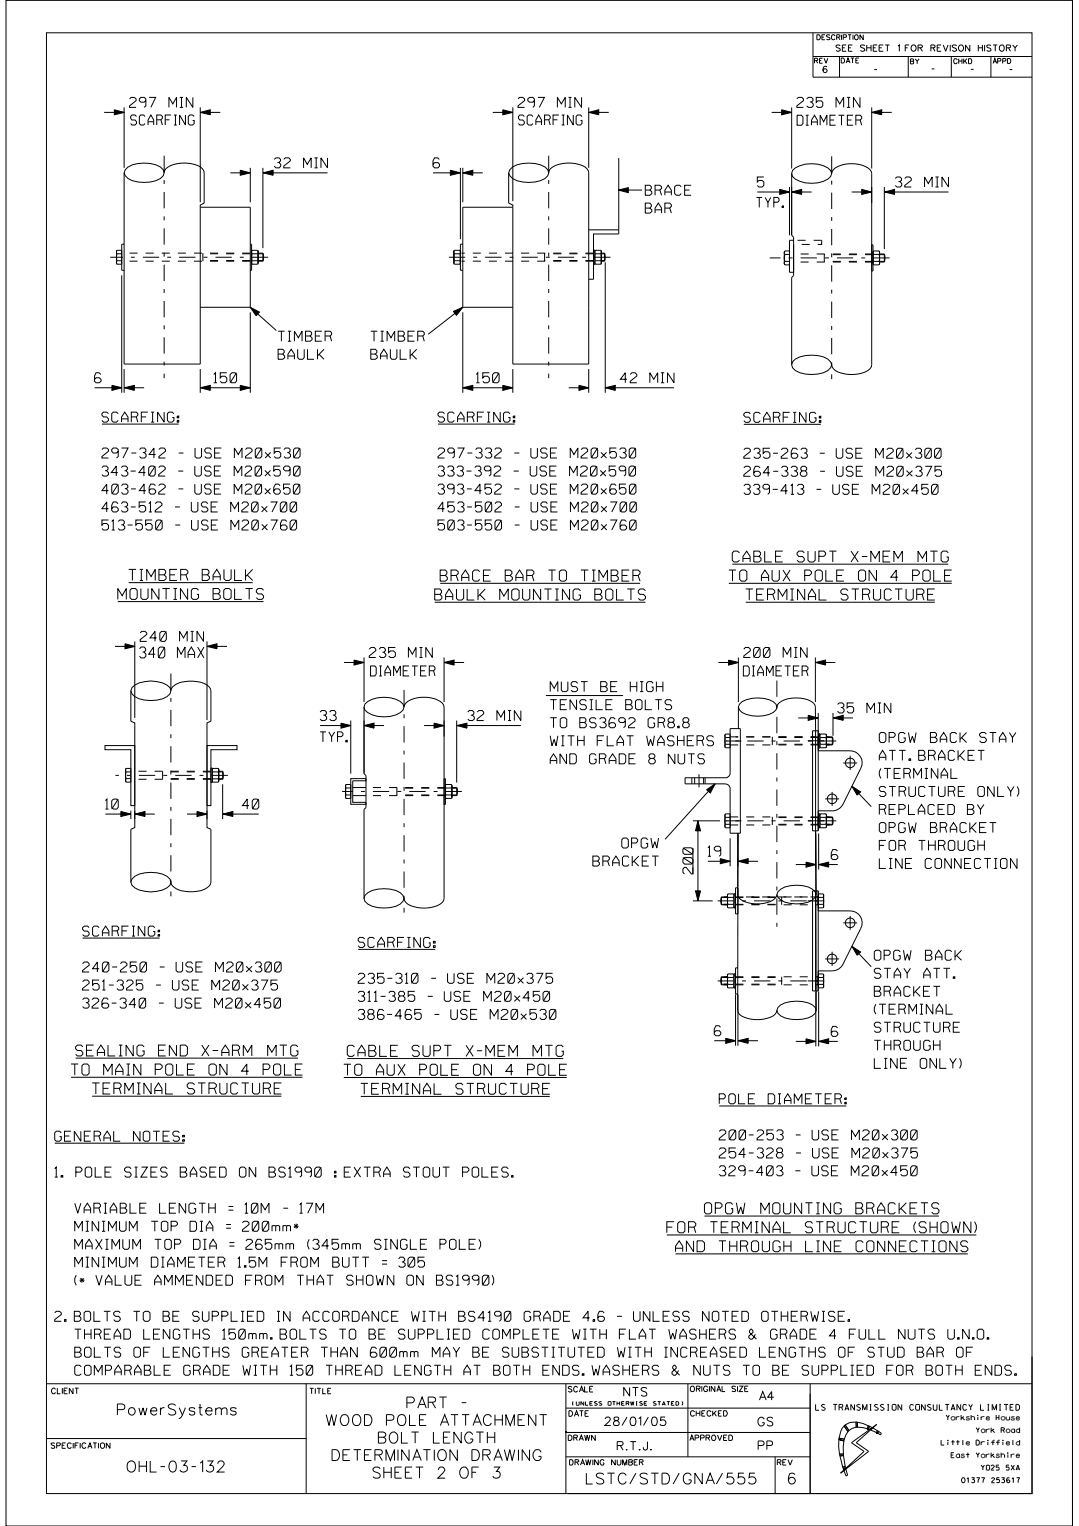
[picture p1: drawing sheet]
<svg xmlns="http://www.w3.org/2000/svg" width="210mm" height="297mm" viewBox="0 0 210 297" stroke-linecap="round" stroke-linejoin="round" font-family="sans-serif">
<g fill="none" stroke="#000" stroke-width=".19">
<path d="M1.2 .1h207.5v296.9h-207.5zM9 6.4h191.9v284.3h-191.9zM158.2 11h42.7M158.2 6.4v8.6h42.7M158.5 11.8h.6v-.4l-.6-.1v1M160.1 11.3h-.6v1M160.4 11.3l.4 1 .3-1M163.4 11v4M176.8 11v4M177.2 11.9l.6 .1v.3l-.2 .1h-.4v-.9h.5l.1 .3-.2 .1M178.1 11.5l.4 .4v.5M178.9 11.5l-.4 .4"/>
<path d="M185.2 11v4M192.9 11v4M196.5 13.5h.5M20.3 21.9h3.9M24.2 20.9v11.8M24.2 33.6v37.3h14.8v-30.6M24.4 33.1a4.4 4.4 0 0 1 3.7-1.4 4.6 4.6 0 0 1 3.7 1.4l.1 .5-.1 .6a4.6 4.6 0 0 1-3.7 1.3 4.4 4.4 0 0 1-3.7-1.3l-.2-.6zM31.9 33.6a2.01 2.01 0 0 1 2-1.6 6.2 6.2 0 0 1 5.5 .8l.3 .8v5.9l-.7 .4v.4M39 21.9h3.9M39 20.9v18.5M44.8 33.6h3.9M48.7 32.7v6.7"/>
<path d="M51.2 33.6h12.5M51.2 32.7v15.6M84.3 33.6h5.3M89.6 32.7v13.9M90.1 32.7v6.7M90.1 33.6h3.9M95.9 21.9h3.9M99 33.6v5.9l.8 .4v.4M99.8 32.5a6.9 6.9 0 0 1 6.3 0l.5 .6 .2 .5-.2 .6a4.6 4.6 0 0 1-3.7 1.3 4.4 4.4 0 0 1-3.7-1.3l-.2-.6 .2-.5zM99.8 20.9v18.2M106.8 33.6a2.01 2.01 0 0 1 1.9-1.6 6.2 6.2 0 0 1 5.5 .8l.4 .8v37.3h-14.8v-30.6M114.6 20.9v11.8"/>
<path d="M114.6 21.9h3.9M120.3 37h4.7M120.4 30.8v14.7h-4.9v8.8h-.9M147.4 37.4h6.3M150.2 21.9h3.9M153.7 36.4v9.4M154.1 20.9v11.9M154.1 33.8v12l.4 .4v7.4l-.4 .4v17M154.1 37.4h3.9M154.2 33.2a5.9 5.9 0 0 1 7.5 0l.2 .6a2.84 2.84 0 0 1-2.7 1.8 5.7 5.7 0 0 1-5-1.2l-.1-.6zM161.9 33.8a2.12 2.12 0 0 1 1.9-1.7 6.1 6.1 0 0 1 5.5 .9l.4 .8v37.2a2.01 2.01 0 0 1-2 1.6 6.2 6.2 0 0 1-5.5-.8l-.3-.8M165.8 37.4h3.9"/>
<path d="M169.7 21.9h3.9M169.7 20.9v11.9M172.1 36.4v12.1M172.1 37.4h12.5M22.8 48.7v.7M22.8 50.7v.7M22.8 49.4v1.3M22.8 49.4h.9M22.8 50.7h.9M22.8 51.4h.9M22.8 48.7h.9M22.8 48.7v2.7"/>
<path d="M23.7 53.6v22.8M24.2 47.5h-.5v5.1h.5M39 59.8h9.7M39 40.3h9.7v19.5M48.7 47.5h.3v5.1h-.3M48.7 59.8l5.1 4.5M49 51.2v.2M49 49.4v1.3M49 50.7v.7M49 48.7v.7M49 49.4h1.1M49 50.7h1.1"/>
<path d="M49 51.4h1.1M49 48.7h1.1M49 48.7v.2M50.1 48.7v.7M50.1 50.7v.7M50.1 49.4v1.3M50.1 48.7v2.7M50.2 49.3h1M50.2 50.8h1M50.2 49.4h1M50.2 50.7h1M51.2 49.3l.1 .3-.1 1.2"/>
<path d="M51.2 49.3v1.5M88.4 48.7v.7M88.4 50.7v.7M88.4 49.4v1.3M88.4 49.4h1.1M88.4 48.7v2.7M88.4 50.7h1.1M88.4 51.4h1.1M88.4 48.7h1.1M89.5 49.4v1.3M89.5 50.7v.7M89.5 48.7v.7"/>
<path d="M89.5 48.7l.1 .2M89.6 51.2l-.1 .2M90.1 47.5h-.5v5.1h.5M90.1 59.8h9.7M90.1 59.8l-6.8 5.3M99.8 40.3h-9.7v19.5M114.6 44.7h5.8M115.5 48.7h.3v2.8h-.3zM115.8 51.2l.1 .2M115.9 49.4v1.3M115.9 50.7v.7M115.9 48.7v.7"/>
<path d="M115.9 49.4h1.1M115.9 50.7h1.1M115.9 51.4h1.1M115.9 48.7h1.1M115.9 48.7l-.1 .2M117 48.7v.7M117 50.7v.7M117 49.4v1.3M117 48.7v2.7M117 49.3h.7M117 50.8h.7M117 49.4h.7"/>
<path d="M117 50.7h.7M117.7 49.3l.1 .6-.1 .9M117.7 49.3v1.5M117.8 51v25.4M152.8 48.8l-.2 .3 .2 .4M152.8 50.9l-.2 .2 .2 .5M152.8 49.5l-.2 .5 .2 .9M152.8 48.8l-.2 .3v2.3l.2 .2M152.8 48.8h.9M152.8 49.5h.9M152.8 50.9h.9M152.8 51.6h.9"/>
<path d="M154.5 46.8h-.8v6.2h.8M169.7 47.7h.2v5h-.2M169.9 51.4l.1 .2M170 49.5v1.4M170 50.9v.7M170 48.8v.7M170 48.8h1.1M170 49.5h1.1M170 50.9h1.1M170 51.6h1.1M170 48.8l-.1 .3M171.1 48.8v.7"/>
<path d="M171.1 50.9v.7M171.1 49.5v1.4M171.1 48.8v2.8M171.2 49.4h.9M171.2 51h.9M171.2 50.9h.9M171.2 49.6h.9M172.1 49.4l.1 .6-.1 1M172.1 49.4v1.6M18.4 75.5h5.3M19.6 72.9l-.3-.4h-.6l-.3 .7v1l.3 .3h.6l.4-.3v-.3l-.4-.4h-.6l-.3 .4M24.2 75.5h3.9"/>
<path d="M24.2 71.8v4.6M39 75.5h9.7M39 71.8v4.6M48.7 60.8v15.6M90.1 60.8v15.6M90.1 75.5h9.7M99.8 71.8v4.6M110.7 75.5h3.9M114.6 71.8v4.6M117.8 75.5h13.4M154.2 70.4a4.6 4.6 0 0 1 3.8-1.3 4.4 4.4 0 0 1 3.7 1.3l.2 .6a2.7 2.7 0 0 1-2.7 1.8 6.7 6.7 0 0 1-4.4-.7l-.6-.5-.1-.6zM19.8 82.5h15"/>
<path d="M85.2 82.5h15M144.8 82.6h15M22.9 117.1h28.4M25 113.4h24.2M84.6 117.2h41M85.7 113.5h38.9M141.8 113.5h43.4M142.5 109.8h42.1M145.1 117.2h36.8M22.4 125.8h3.8M25.5 134.4v6l.7 .3v20.4l-.7 .3v10.3M25.7 133.8a5.1 5.1 0 0 1 4.8-1.1l1.1 .2 .9 .4 .6 .5 .2 .6-.2 .6a4.6 4.6 0 0 1-3.7 1.3 4.4 4.4 0 0 1-3.7-1.3l-.2-.6z"/>
<path d="M26.2 124.8v14.9M33.3 134.4a2.75 2.75 0 0 1 2.7-1.7 6.2 6.2 0 0 1 4.7 1l.3 .7v6l-.7 .3v20.4l.7 .3v10.3a2.75 2.75 0 0 1-2.7 1.8 6.2 6.2 0 0 1-4.7-1l-.3-.8M40.3 124.8v15.4M40.3 125.8h3.9M67 128.9h3.9M70.9 128v8.6M70.9 137.6v13l.3 .4v6.2l-.3 .3v17.4M71 137a5.9 5.9 0 0 1 7.4 0l.2 .6a2.84 2.84 0 0 1-2.7 1.8 5.8 5.8 0 0 1-4.9-1.2l-.1-.6zM78.6 137.6a2.12 2.12 0 0 1 2-1.6 6.1 6.1 0 0 1 5.5 .9l.3 .7v37.3a2.04 2.04 0 0 1-1.9 1.6 6.2 6.2 0 0 1-5.5-.9l-.4-.7M86.4 128v8.6M86.4 128.9h3.9M106.2 135.4h15.1"/>
<path d="M139.8 128.9h3.9M143.7 128v8.6M143.7 137.6v4.2M143.9 137.1a5 5 0 0 1 4.7-1.2 2.57 2.57 0 0 1 2.6 1.7 2.57 2.57 0 0 1-2.6 1.7 6.7 6.7 0 0 1-4.2-.6l-.5-.5-.2-.6zM151.2 137.6a1.87 1.87 0 0 1 1.4-1.4 6.4 6.4 0 0 1 5.8 .7l.3 .7v24.1M155.3 139.7h3.9M158.7 128.9h3.9M158.7 128v8.6M159.2 138.8v22.9h-1.1v-19.5h1.1M162.1 139.7h3.9M162.1 138.8v4.4M20.4 145.1h5.8v11.7h-.7v-10.9h-5.1z"/>
<path d="M20.5 158.4h5M24.5 149.6v1.9M24.5 151.5v.7M24.5 151.5h1M24.5 150.2h1M24.5 149.6h1v2.6h-1M24.5 149.6v2.6M25.5 157.8v1.6M26.2 158.4h3.9M36.4 158.4h3.9M40.3 145.1h5.8v.8h-5.1v10.9h-.7zM41 149.5h.3v2.8h-.3z"/>
<path d="M41.3 152.1l.1 .1M41.4 150.2v1.4M41.4 151.6v.6M41.4 149.6v.6M41.4 151.6h1.1M41.4 150.2h1.1M41.4 149.6h1.1M41.4 152.2h1.1M41.4 149.6l-.1 .1M42.5 149.6v.6M42.5 151.6v.6M42.5 150.2v1.4"/>
<path d="M42.5 149.6v2.6M42.6 151.5h.7M42.6 150.1h.7M42.6 151.7h.7M42.6 150.2h.7M43.3 150.1l.2 .4-.2 1.2M43.3 150.1v1.6M43.3 152.6v6.8M43.3 158.4h7.1M62.3 141.2h6M67.3 152.7v.7M67.3 154.7v.7"/>
<path d="M67.3 153.4v1.3M67.3 152.7v2.7M67.3 152.7h1v2.7h-1M67.3 153.4h1M67.3 154.7h1M68.3 151.5h2.9v.5h-2.6v4.2h2.6v.3h-2.9zM68.3 140.2v10.4M68.6 153.3h2.6M68.6 154.8h2.6M70.9 141.2h3.8M82.5 141.2h3.9M86.4 151.5h.3v5.1h-.3"/>
<path d="M86.7 155.2l.1 .2M86.8 153.4v1.3M86.8 154.7v.7M86.8 152.7v.7M86.8 152.7h1.1M86.8 153.4h1.1M86.8 154.7h1.1M86.8 155.4h1.1M86.8 152.7l-.1 .2M87.9 152.7v.7M87.9 154.7v.7M87.9 153.4v1.3"/>
<path d="M87.9 152.7v2.7M88 153.3h.9M88 154.8h.9M88 154.7h.9M88 153.4h.9M88.9 153.3a1.89 1.89 0 0 1 0 1.5M88.9 140.2v12.1M88.9 153.3v1.5M88.9 141.2h12.5M134.6 151.4v1.2M134.9 159.8h5.2M135.8 159.8v15.5"/>
<path d="M137.2 151.4v1.2M139.2 152.6l-9.8 10.8M141.2 142.9l-.1 .2 .1 .4M141.2 144.9l-.1 .2 .1 .4M141.2 143.5l-.1 .5 .1 .9M141.2 158.4l-.1 .3 .1 .4M141.2 159.1l-.1 .5 .1 .8M141.2 158.4h.9M141.2 142.9l-.1 .1v2.4l.1 .1M141.2 158.4l-.1 .2v2.3l.1 .2M141.2 142.9h.9M141.2 143.5h.9"/>
<path d="M141.2 144.9h.9M141.2 145.5h.9M141.2 159.1h.9M142.1 141.8h2v20.4h-2v-8.6a.94 .94 0 0 0-1-1h-7.8v-1.2h7.8a.88 .88 0 0 0 1-1zM159.2 146.1h6.3a2.34 2.34 0 0 1 2 3.4l-3.4 7a2.4 2.4 0 0 1-2.1 1.3h-2.8M159.3 142.8h.2v2.8h-.2zM159.3 158.4h.2v2.8h-.2zM159.5 145.4l.2 .1M159.7 159.1l-.2 .7 .2 .6M159.7 158.4l-.2 .3 .2 .4M159.7 143.5l-.2 .7 .2 .7M159.7 144.9l-.2 .3 .2 .3"/>
<path d="M159.7 142.9l-.2 .3 .2 .3M159.7 158.4h1M159.7 142.9h1M159.7 143.5h1M159.7 144.9h1M159.7 145.5h1M159.7 159.1h1M159.7 158.4l-.2 .2M159.7 142.9l-.2 .1M160.7 158.4l.2 .3-.2 .4M160.7 159.1l.2 .5-.2 .8M160.7 142.9l.2 .2-.2 .4"/>
<path d="M160.7 144.9l.2 .2-.2 .4M160.7 143.5l.2 .5-.2 .9M160.7 142.9l.2 .1v2.4l-.2 .1M160.7 158.4l.2 .2v2.3l-.2 .2M160.9 143.5h1.1M160.9 144.9h1.1M160.9 159h1.1M160.9 159.1h1.1M160.9 143.4h1.1M160.9 145h1.1M162 159l.1 .4-.1 1.2M162 143.4l.1 .4-.1 1.2"/>
<path d="M162 143.4v1.6M162 159v1.6M165.8 153l3.8 4M26.2 170.6a6.8 6.8 0 0 1 6.3 0l.6 .5 .2 .6-.2 .6a5.9 5.9 0 0 1-7.4 0l-.2-.6 .2-.6zM71 174.3a4.6 4.6 0 0 1 3.7-1.3 4.4 4.4 0 0 1 3.7 1.3l.2 .6a2.75 2.75 0 0 1-2.7 1.7 6.7 6.7 0 0 1-4.3-.6l-.6-.6-.1-.5zM134.9 165v5.1M134.9 175.3h3.8M137.8 167.6h4.3M140.4 174.6l-.1 .5 .1 1M140.4 174.7h1.2M140.4 176h1.2M140.4 174.6v1.5"/>
<path d="M140.4 174.6h1.2M140.4 176.1h1.2M141.2 160.4l-.1 .3 .1 .4M141.2 160.4h.9M141.2 161.1h.9M141.7 174v.7M141.7 176v.7M141.7 174.7v1.3M141.7 174h1.1M141.7 174.7h1.1M141.7 176h1.1M141.7 176.7h1.1"/>
<path d="M141.7 174v2.7M142.1 163.1v5.5M142.8 174.7v1.3M142.8 176v.7M142.8 174v.7M142.8 174l.1 .1M142.9 173.9h.2v2.8h-.2zM142.9 176.5l-.1 .2M143.2 172.8h.4v5.1h-.4zM143.6 162.4v6.2M143.6 167.6h3.9M151.2 174.1a2.08 2.08 0 0 1-1.9 1.6 6.1 6.1 0 0 1-5.4-.9l-.3-.7v-11.9v34.4a1.53 1.53 0 0 0 1.2 1.4 6.4 6.4 0 0 0 6.1-.6l.3-.8"/>
<path d="M151.4 173.6a4.4 4.4 0 0 1 3.7-1.3 4.4 4.4 0 0 1 3.5 1.3l.3 .5a2.8 2.8 0 0 1-2.7 1.7 5.7 5.7 0 0 1-4.8-1.1l-.2-.6zM154.9 168.3h3.9M158.1 173.4h1.1v19.5h-1.1zM158.7 161.7l.2 12.4M158.7 173.4v19.5M158.7 161.7l.2 34.9M158.8 162.2v7M159.2 177.3h6.3a2.32 2.32 0 0 1 2 3.4l-3.4 7a2.34 2.34 0 0 1-2.1 1.3h-2.8M159.3 174.7h.9M159.3 176h.9M159.3 168.3h3.8M159.3 162.2v7"/>
<path d="M159.5 160.9l.2 .2M159.7 160.4l-.2 .4 .2 .3M159.7 160.4h1M159.7 161.1h1M160.2 174v.7M160.2 176v.7M160.2 174.7v1.3M160.2 174v2.7M160.2 174h-.9v2.7h.9M160.7 160.4l.2 .3-.2 .4M160.9 160.4h1.1M160.9 160.6h1.1"/>
<path d="M163 165.6l-.3-.3h-.6l-.3 .7v1l.3 .3h.6l.4-.3v-.3l-.4-.4h-.6l-.3 .4M16.1 182.6h15M69.7 184.8h15M140.4 190.1l-.1 .6 .1 1M140.4 190.2h1.2M140.4 190.1v1.6M140.4 190.1h1.2M140.4 191.7h1.2M140.4 191.5h1.2M141.7 189.6v.6M141.7 191.6v.7M141.7 190.2v1.4"/>
<path d="M141.7 189.6h1.1M141.7 190.2h1.1M141.7 191.6h1.1M141.7 192.3h1.1M141.7 189.6v2.7M142.8 190.2v1.4M142.8 191.6v.7M142.8 189.6v.6M142.8 189.6l.1 .1M142.9 189.5h.2v2.8h-.2zM142.9 192.1l-.1 .2M143.2 193.5v10"/>
<path d="M143.6 193.5v10M143.6 188.4h-.4v5.1h.4M151.4 196.1a5.1 5.1 0 0 1 4.8-1.2 2.7 2.7 0 0 1 2.7 1.7 2.65 2.65 0 0 1-2.7 1.8 6.8 6.8 0 0 1-4.2-.7l-.6-.5-.2-.6zM158.8 192.9v10.8M159.3 190.2h.9M159.3 191.6h.9M159.3 192.9v10.8M160.2 189.6v.6M160.2 191.6v.7M160.2 190.2v1.4M160.2 189.6v2.7M160.2 189.6h-.9v2.7h.9"/>
<path d="M165.8 184.2l3.8 4M13.8 209.7h45.1M14.7 205.9h43.3M17.9 213.3h36.9M66.9 209.7h43.4M67.6 206h42M70.2 213.4h36.8M139 202.6h4.2M140 215.3h24.7M143.6 202.6h3.9M154.9 202.7h3.9M159.3 202.7h3.8"/>
<path d="M10.7 222.5h25.2M137.1 236.7h45.6M129.8 240.4h60.2M131.5 244h56.9M9 280h50.6M9 269.3h191.9M59.6 269.3v21.4M110.1 278.8h47.6M110.1 274.1h47.6M110.1 269.3v21.4M133.9 269.3v14.2M157.7 269.3v21.4"/>
<path d="M163.3 279.9v.3M163.3 279.9l1 .2M164.3 277.5l-.7 1-.3 1.4M164.3 277.5l.7 1.1M164.3 277.5h.1M164.5 277.3l-.2 .2M164.5 277.3h.1M164.5 277.3l.8 1.1M165 278.6l-.7 1.5M165 278.6h.1M165.3 278.4l-.3 .2M166.6 276.8h-1.2l-.9 .5"/>
<path d="M166.6 276.8l.1 1M166.6 276.8h.1M166.6 276.8h.3M166.7 277.8l-.9 .2-.5 .4M166.7 277.8h.2M166.9 276.8l1 .2 1.1 .5M166.9 276.8v1l2 .3M166.9 276.8h.1M168.9 278.1h.1M168.9 278.1l.2 .1M169 277.5h.1M169 277.5l-.1 .6"/>
<path d="M169 277.5l.2 .1M169.1 278.2h.1M169.2 277.6l-.1 .6M169.2 277.6h.1M169.2 277.6l.5 .3-.5 .3h-.1M170.6 278.8h.1M170.6 278.8l.2 .2M170.8 278.5l-.9-.6-.5 .4 1.2 .5M170.8 278.5h.1M170.8 278.5l-.2 .3M170.8 278.5l.2 .1M170.8 279h.1"/>
<path d="M170.8 279l.6 .3M171 278.6l-.2 .4M171 278.6l.5 .4M171.4 279.3h.1M171.5 279h.1M171.5 279l-.1 .3M200.9 264v26.7h-90.3M110.1 283.5h47.6M150.9 283.5v7.2M163.3 280.2l-.1 1.3 .2 1.5M163.3 280.2l.9 .2M163.3 280.2h.1"/>
<path d="M163.4 283h.1M163.4 283l.6 2.6M164 285.6h.1M164 285.6l.1 .2M164.1 285.8h.1M164.2 283h.1M164.2 283h-.8M164.2 283.3l-.7 .1M164.2 283v.3M164.2 283.3l.3 2.1M164.2 280.4v2.6M164.2 280.4h.1"/>
<path d="M164.3 280.1h.1M164.3 280.1l-.1 .3M164.5 285.4h.1M164.5 285.4l-.5 .2M164.5 285.4v.3M164.5 285.7h.1M164.5 285.7l-.4 .1M164.5 285.7l.1 .1-.4 .3-.1-.3M164.7 287.3h.1M165 287.1l-.4-1.2-.4 .3 .5 1.1M165 287.1l-.3 .2M165 287.1h.1"/>
<path d="M165.7 280.8l4.9-3.6-3.9 3.6 2.4 1.7-5.5 4.2 4.6-4.2z"/>
<circle cx="161.9" cy="155.5" r=".94"/>
<circle cx="165.5" cy="148.5" r=".92"/>
<circle cx="165.5" cy="179.6" r=".94"/>
<circle cx="161.9" cy="186.6" r=".94"/>
</g>
<g fill="none" stroke="#000" stroke-width=".19" stroke-dasharray="3.2 1.6 .8 1.6" stroke-linecap="butt">
<path d="M31.9 30.3v43.3M106.8 30.3v43.3M161.9 30.4v43.4M52.2 50.1h-30.8M118.8 50.1h-32M173.1 50.2h-23.3M33.3 131.1v43.3M78.6 134.3v43.3M151.2 132.5v48.4M44.3 150.9h-21.8M89.9 154h-23.3M136 153.2v-2.5"/>
<path d="M141.1 144.2h4M141.1 159.8h4M160.4 159.8h-3.7M160.4 144.2h-3.7M162 154.1v2.7M162.8 144.2h-21.4M162.8 159.8h-21.4M163.3 155.5h-2.7M165.5 147.1v2.7M166.8 148.5h-2.7M139.7 175.3h20.3M160.4 175.3h-3.7"/>
<path d="M165.5 178.3v2.7M166.8 179.6h-2.7M139.7 190.9h20.3M160.4 190.9h-3.7M162 185.2v2.8M163.3 186.6h-2.7"/>
</g>
<g fill="none" stroke="#000" stroke-width=".19" stroke-dasharray="1.6 1.6" stroke-linecap="butt">
<path d="M39.5 49.3v1.5M48.7 50.8h-25M48.7 49.3h-25M48.7 49.4h-9.2M48.7 50.7h-9.2M106 49.3v1.5M115.5 49.3h-25.7M115.5 50.8h-25.7M115.5 49.4h-9.5M115.5 50.7h-9.5M159.9 46.8v.8h-5.4M159.9 46.8h-5.4"/>
<path d="M160.4 49.4v1.6M169.9 51h-15.4M169.9 49.4h-15.4M169.9 49.6h-9.5M169.9 50.9h-9.5M31.6 150.1v1.6M41 151.7h-15.5M41 150.1h-15.5M41 150.2h-9.4M41 151.5h-9.4M77.2 153.3v1.5M86.7 153.4h-9.5"/>
<path d="M86.7 154.7h-9.5M86.7 153.3h-15.5M86.7 154.8h-15.5M135.2 152.6v-1.2M136.9 152.6v-1.2M142.1 143.4h16.5M150.3 143.4v1.6M150.3 159v1.6M159.3 143.5h-9M159.3 143.4h-16.1M159.3 144.9h-9M159.3 145h-17.2"/>
<path d="M159.3 159h-17.2M159.3 159.1h-9M143.1 174.7h9M143.1 174.6h16.1M143.1 176h9M143.1 176.1h16.2M152.1 174.6v1.5M159.3 174.6h-15.6M159.3 160.6h-17.2M159.3 160.4h-9M143.1 190.1h16.2M143.1 191.7h16.2"/>
<path d="M143.1 190.2h9M143.1 191.5h9M152.1 190.1v1.6"/>
</g>
<g fill="#000" stroke="#000" stroke-width=".19">
<path d="M22.3 21.4l1.9 .5-1.9 .4zM39 21.9l1.9-.5v.9zM46.8 33.1l1.9 .5-1.9 .5zM51.2 33.6l2-.5v1zM87.7 33.1l1.9 .5-1.9 .5zM90.1 33.6l1.9-.5v1zM97.9 21.4l1.9 .5-1.9 .4zM114.6 21.9l1.9-.5v.9zM120.3 37l2-.5v1zM151.7 36.9l2 .5-2 .4zM152.1 21.4l2 .5-2 .4zM154.1 37.4l1.9-.5v.9z"/>
<path d="M167.7 36.9l2 .5-2 .4zM169.7 21.9l1.9-.5v.9zM172.2 37.4l1.9-.5v.9zM21.8 75l1.9 .5-1.9 .5zM24.2 75.5l1.9-.5v1zM39 75.5l1.9-.5v1zM46.8 75l1.9 .5-1.9 .5zM48.7 59.8l1.8 .9-.6 .8zM88.2 60.6l1.9-.8-1.3 1.6zM90.1 75.5l1.9-.5v1zM97.9 75l1.9 .5-1.9 .5zM112.7 75l1.9 .5-1.9 .5z"/>
<path d="M117.8 75.5l1.9-.5v1zM24.3 125.3l2 .5-2 .5zM40.3 125.8l1.9-.5v1zM68.9 128.5l2 .4-2 .5zM86.4 128.9l2-.4v.9zM141.8 128.5l1.9 .4-1.9 .5zM157.3 139.2l1.9 .5-1.9 .5zM158.7 128.9l2-.4v.9zM23.5 157.9l2 .5-2 .5zM26.3 158.4l1.9-.5v1zM38.3 157.9l2 .5-2 .5zM43.4 158.4l1.9-.5v1z"/>
<path d="M66.4 140.7l1.9 .5-1.9 .5zM70.9 141.2l1.9-.5v1zM84.5 140.7l1.9 .5-1.9 .5zM88.9 141.2l2-.5v1zM137.5 153.7l1.7-1.1-1 1.7zM162.2 139.7l1.9-.5v1zM165.8 153l1.7 1.1-.7 .7zM135.8 159.8l.5 1.9h-.9zM135.4 173.4h.9l-.5 1.9zM140.2 167.1l1.9 .5-1.9 .5zM143.7 167.6l1.9-.5v1zM156.9 167.8l1.9 .5-1.9 .5z"/>
<path d="M159.3 168.3l2-.5v1zM165.8 184.2l1.7 1.1-.7 .6zM141.3 202.1l1.9 .5-1.9 .5zM143.7 202.6l1.9-.5v1zM156.9 202.2l1.9 .5-1.9 .4zM159.3 202.7l2-.5v.9z"/>
</g>
<g fill="#000">
<path d="M110 278.6h.3v.3h-.3z" fill-rule="evenodd"/>
<path d="M168.7 277.9h.3v.3h-.3z" fill-rule="evenodd"/>
<path d="M170.5 278.7h.3v.3h-.3z" fill-rule="evenodd"/>
</g>
<g font-size="2.1">
<text x="25.1" y="113">TIMBER BAULK</text>
<text x="85.7" y="113.1">BRACE BAR TO TIMBER</text>
<text x="141.9" y="113.1">TO AUX POLE ON 4 POLE</text>
<text x="142.5" y="109.4">CABLE SUPT X-MEM MTG</text>
<text x="23" y="116.7">MOUNTING BOLTS</text>
<text x="84.6" y="116.8">BAULK MOUNTING BOLTS</text>
<text x="145.1" y="116.8">TERMINAL STRUCTURE</text>
<text x="27.2" y="128.1">340 MAX</text>
<text x="13.8" y="209.2">TO MAIN POLE ON 4 POLE</text>
<text x="14.7" y="205.5">SEALING END X-ARM MTG</text>
<text x="66.9" y="209.3">TO AUX POLE ON 4 POLE</text>
<text x="67.6" y="205.6">CABLE SUPT X-MEM MTG</text>
<text x="18" y="212.9">TERMINAL STRUCTURE</text>
<text x="70.2" y="213">TERMINAL STRUCTURE</text>
<text x="129.8" y="239.9">FOR TERMINAL STRUCTURE (SHOWN)</text>
<text x="137.1" y="236.2">OPGW MOUNTING BRACKETS</text>
<text x="131.5" y="243.6">AND THROUGH LINE CONNECTIONS</text>
<text x="22.9" y="275.4">PowerSystems</text>
<text x="79.2" y="274.1">PART -</text>
<text x="63.5" y="277.5">WOOD POLE ATTACHMENT</text>
<text x="73.7" y="280.9">BOLT LENGTH</text>
<text x="24.7" y="286.5">OHL-03-132</text>
<text x="64.6" y="284.3">DETERMINATION DRAWING</text>
<text x="72.6" y="287.7">SHEET 2 OF 3</text>
<text x="114.1" y="288.8">LSTC/STD/GNA/555</text>
<text x="153.5" y="288.8">6</text>
</g>
<g font-size="1.9">
<text x="25.2" y="20.9">297 MIN</text>
<text x="100.8" y="20.9">297 MIN</text>
<text x="155.1" y="20.9">235 MIN</text>
<text x="25.4" y="24.3">SCARFING</text>
<text x="100.9" y="24.3">SCARFING</text>
<text x="155.2" y="24.4">DIAMETER</text>
<text x="53.4" y="32.7">32 MIN</text>
<text x="84.3" y="32.7">6</text>
<text x="125.6" y="38">BRACE</text>
<text x="125.6" y="41.5">BAR</text>
<text x="147.2" y="40.4">TYP.</text>
<text x="147.4" y="36.4">5</text>
<text x="174.3" y="36.4">32 MIN</text>
<text x="54.1" y="66.4">TIMBER</text>
<text x="54.1" y="69.9">BAULK</text>
<text x="72.2" y="66.4">TIMBER</text>
<text x="72.2" y="69.9">BAULK</text>
<text x="41.6" y="74.5">150</text>
<text x="92.7" y="74.5">150</text>
<text x="120.8" y="74.5">42 MIN</text>
<text x="19.8" y="82.1">SCARFING:</text>
<text x="85.2" y="82.1">SCARFING:</text>
<text x="144.8" y="82.2">SCARFING:</text>
<text x="19.8" y="89.1">297-342 - USE M20x530</text>
<text x="85.2" y="89.1">297-332 - USE M20x530</text>
<text x="144.8" y="89.2">235-263 - USE M20x300</text>
<text x="19.8" y="92.7">343-402 - USE M20x590</text>
<text x="85.2" y="92.7">333-392 - USE M20x590</text>
<text x="144.8" y="92.7">264-338 - USE M20x375</text>
<text x="19.8" y="96.2">403-462 - USE M20x650</text>
<text x="19.8" y="99.7">463-512 - USE M20x700</text>
<text x="85.2" y="96.2">393-452 - USE M20x650</text>
<text x="85.2" y="99.7">453-502 - USE M20x700</text>
<text x="144.8" y="96.2">339-413 - USE M20x450</text>
<text x="19.8" y="103.2">513-550 - USE M20x760</text>
<text x="85.2" y="103.2">503-550 - USE M20x760</text>
<text x="27.3" y="124.8">240 MIN</text>
<text x="71.9" y="128">235 MIN</text>
<text x="72.1" y="131.6">DIAMETER</text>
<text x="144.7" y="131.6">DIAMETER</text>
<text x="144.8" y="128">200 MIN</text>
<text x="107.1" y="134.6">MUST BE HIGH</text>
<text x="62.3" y="140.2">33</text>
<text x="91" y="140.2">32 MIN</text>
<text x="107.1" y="138.1">TENSILE BOLTS</text>
<text x="107.1" y="141.6">TO BS3692 GR8.8</text>
<text x="163" y="138.7">35 MIN</text>
<text x="62.3" y="144.4">TYP.</text>
<text x="107.1" y="145.1">WITH FLAT WASHERS</text>
<text x="107.1" y="148.6">AND GRADE 8 NUTS</text>
<text x="171.1" y="144.5">OPGW BACK STAY</text>
<text x="171.1" y="148">ATT. BRACKET</text>
<text x="171.1" y="151.5">(TERMINAL</text>
<text x="171.1" y="155">STRUCTURE ONLY)</text>
<text x="20.5" y="157.5">10</text>
<text x="47.2" y="157.5">40</text>
<text x="171.1" y="158.5">REPLACED BY</text>
<text x="121" y="165.1">OPGW</text>
<text x="137.8" y="166.6">19</text>
<text x="171.1" y="162">OPGW BRACKET</text>
<text x="171.1" y="165.5">FOR THROUGH</text>
<text x="115.4" y="168.6">BRACKET</text>
<text x="134.9" y="170.1" transform="rotate(-90 134.9 170.1)">200</text>
<text x="171.1" y="169">LINE CONNECTION</text>
<text x="16.1" y="182.2">SCARFING:</text>
<text x="69.7" y="184.4">SCARFING:</text>
<text x="16.1" y="189.2">240-250 - USE M20x300</text>
<text x="69.7" y="191.4">235-310 - USE M20x375</text>
<text x="170.2" y="186.9">OPGW BACK</text>
<text x="170.2" y="190.4">STAY ATT.</text>
<text x="16.1" y="192.7">251-325 - USE M20x375</text>
<text x="16.1" y="196.2">326-340 - USE M20x450</text>
<text x="69.7" y="194.9">311-385 - USE M20x450</text>
<text x="170.2" y="193.9">BRACKET</text>
<text x="170.2" y="197.4">(TERMINAL</text>
<text x="69.7" y="198.4">386-465 - USE M20x530</text>
<text x="139" y="201.6">6</text>
<text x="161.8" y="201.7">6</text>
<text x="170.2" y="200.9">STRUCTURE</text>
<text x="170.2" y="204.4">THROUGH</text>
<text x="170.2" y="207.9">LINE ONLY)</text>
<text x="140" y="214.8">POLE DIAMETER:</text>
<text x="140" y="221.9">200-253 - USE M20x300</text>
<text x="10.7" y="222.1">GENERAL NOTES:</text>
<text x="140" y="225.4">254-328 - USE M20x375</text>
<text x="10.7" y="229.1">1.</text>
<text x="14.9" y="229.1">POLE SIZES BASED ON BS1990 : EXTRA STOUT POLES.</text>
<text x="140" y="228.9">329-403 - USE M20x450</text>
<text x="12.3" y="239.6">MINIMUM TOP DIA = 200mm*</text>
<text x="12.3" y="236.1">VARIABLE LENGTH = 10M - 17M</text>
<text x="12.4" y="243.1">MAXIMUM TOP DIA = 265mm (345mm SINGLE POLE)</text>
<text x="12.3" y="250.1">(* VALUE AMMENDED FROM THAT SHOWN ON BS1990)</text>
<text x="12.3" y="246.6">MINIMUM DIAMETER 1.5M FROM BUTT = 305</text>
<text x="10.7" y="257.2">2. BOLTS TO BE SUPPLIED IN ACCORDANCE WITH BS4190 GRADE 4.6 - UNLESS NOTED OTHERWISE.</text>
<text x="12.3" y="260.7">THREAD LENGTHS 150mm. BOLTS TO BE SUPPLIED COMPLETE WITH FLAT WASHERS &amp; GRADE 4 FULL NUTS U.N.O.</text>
<text x="12.3" y="267.7">COMPARABLE GRADE WITH 150 THREAD LENGTH AT BOTH ENDS. WASHERS &amp; NUTS TO BE SUPPLIED FOR BOTH ENDS.</text>
<text x="12.3" y="264.2">BOLTS OF LENGTHS GREATER THAN 600mm MAY BE SUBSTITUTED WITH INCREASED LENGTHS OF STUD BAR OF</text>
</g>
<g font-size="1.7">
<text x="121.4" y="271.7">NTS</text>
<text x="147.8" y="272.5">A4</text>
<text x="117.7" y="277.5">28/01/05</text>
<text x="147.5" y="277.5">GS</text>
<text x="120.2" y="282.2">R.T.J.</text>
<text x="147.6" y="282.1">PP</text>
</g>
<g font-size="1.2">
<text x="162.7" y="10">SEE SHEET 1 FOR REVISON HISTORY</text>
<text x="160.2" y="14.1">6</text>
<text x="170.1" y="14.1">-</text>
<text x="181.3" y="14">-</text>
<text x="188.9" y="14.1">-</text>
</g>
<g font-size="1.1">
<text x="10.1" y="271.3">CLIENT</text>
<text x="60.3" y="271.3">TITLE</text>
<text x="110.6" y="270.9">SCALE</text>
<text x="110.7" y="275.7">DATE</text>
<text x="134.4" y="270.9">ORIGINAL SIZE</text>
<text x="134.4" y="275.6">CHECKED</text>
<text x="158.7" y="274.5">LS TRANSMISSION CONSULTANCY LIMITED</text>
<text x="10" y="281.9">SPECIFICATION</text>
<text x="110.6" y="280.4">DRAWN</text>
<text x="134.3" y="280.4">APPROVED</text>
<text x="110.9" y="285.1">DRAWING NUMBER</text>
<text x="151.3" y="285.2">REV</text>
</g>
<g font-size="1">
<text x="159" y="7.7">DESCRIPTION</text>
<text x="158.5" y="12.3">REV</text>
<text x="163.7" y="12.3">DATE</text>
<text x="185.6" y="12.4">CHKD</text>
<text x="193.3" y="12.3">APPD</text>
<text x="183.2" y="281.3">Little Driffield</text>
<text x="184.2" y="276.4">Yorkshire House</text>
<text x="190" y="278.8">York Road</text>
<text x="185.1" y="283.7">East Yorkshire</text>
<text x="191" y="286.1">YO25 5XA</text>
<text x="187.2" y="288.6">01377 253617</text>
</g>
<text font-size=".8" x="111.3" y="273.5">(UNLESS OTHERWISE STATED)</text>
</svg>
